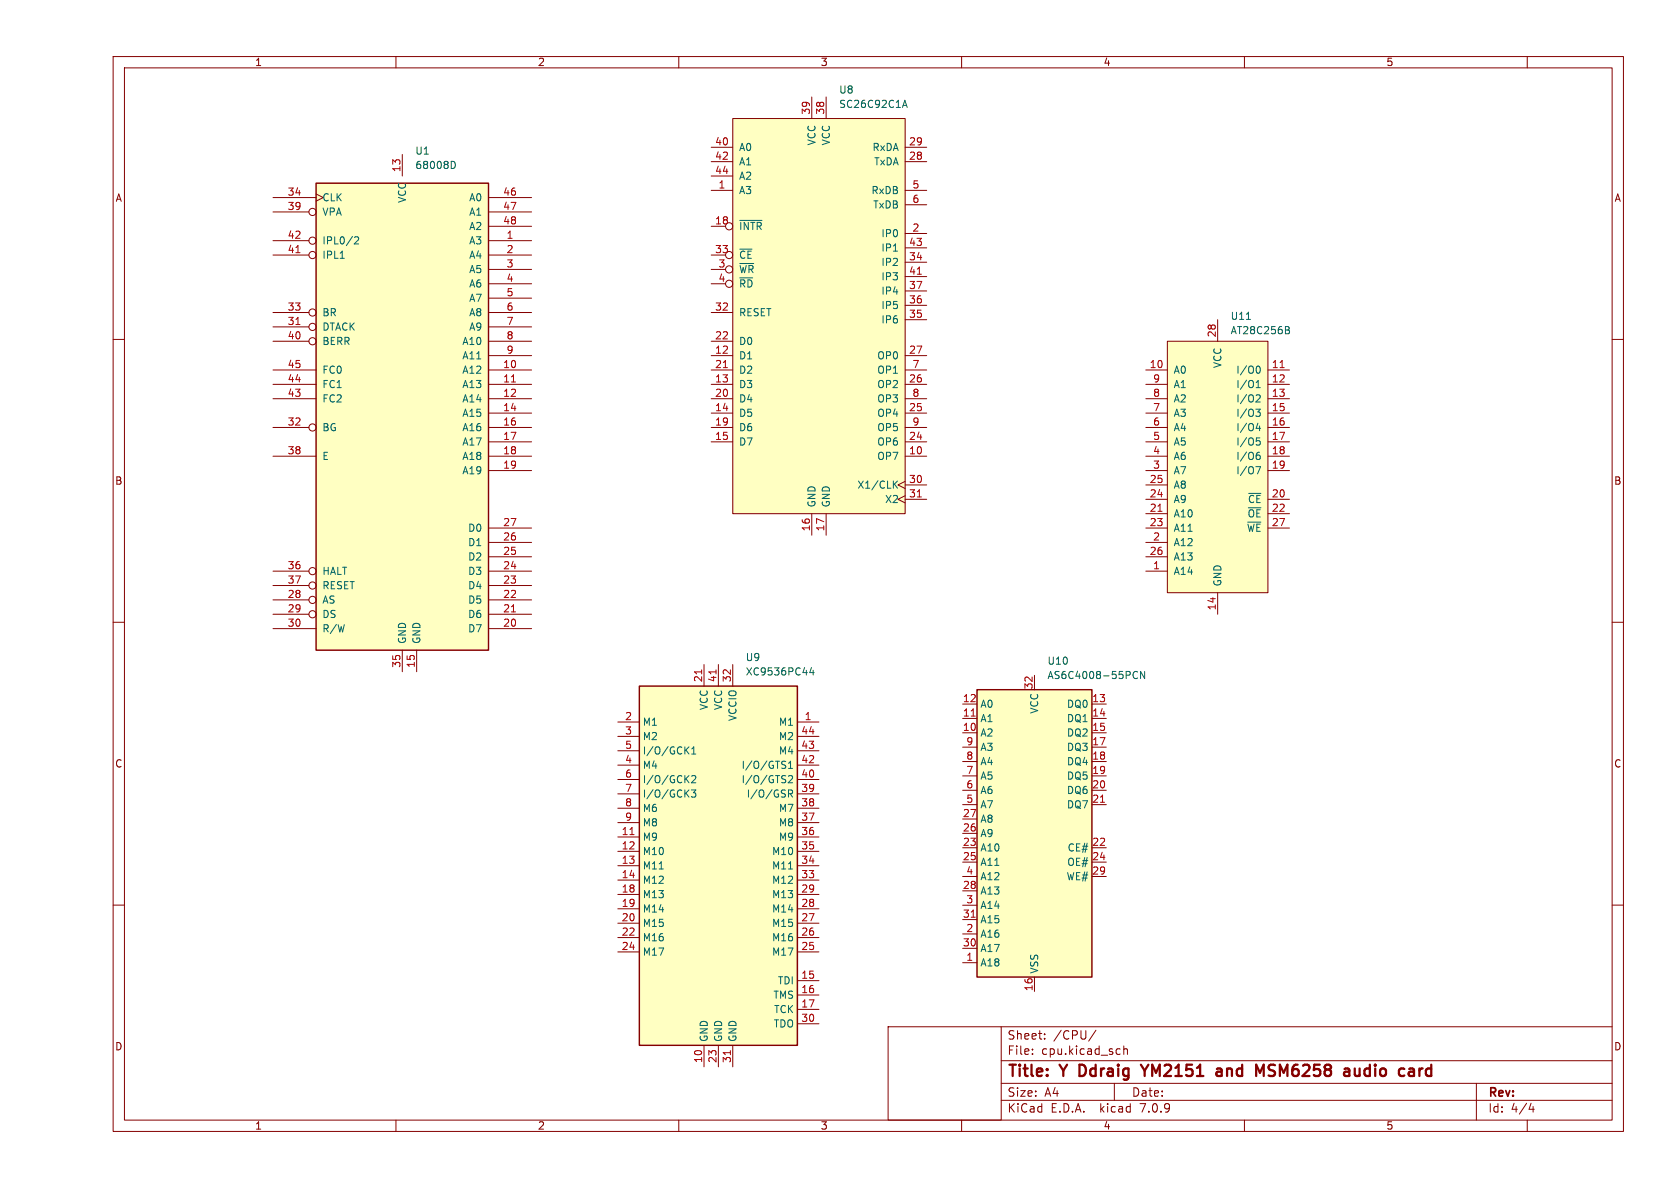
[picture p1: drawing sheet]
<svg xmlns="http://www.w3.org/2000/svg" width="297mm" height="210mm" viewBox="0 0 297 210" stroke-linecap="round" stroke-linejoin="round" font-family="sans-serif">
<g fill="none" stroke="#840000" stroke-width=".18">
<path d="M20 10h267v190h-267zM22 12h263v186h-263zM70 10v2M120 10v2M143.5 17.1v3.9M146 17.1v3.9M170 10v2M220 10v2M270 10v2M48.3 34.9h7.6M48.3 37.5h6.3M55.9 34.3l1.2 .6-1.2 .7"/>
<path d="M71.1 27.3v3.8M86.4 34.9h7.6M86.4 37.5h7.6M125.7 33.7h3.8M125.7 28.6h3.8M125.7 26h3.8M125.7 31.1h3.8M129.5 21h30.5v69.8h-30.5zM160 33.7h3.8M160 28.6h3.8M160 26h3.8M160 36.2h3.8"/>
<path d="M20 60h2M48.3 55.2h6.3M48.3 45.1h6.3M48.3 42.5h6.3M48.3 57.8h6.3M86.4 40h7.6M86.4 47.6h7.6M86.4 55.2h7.6M86.4 45.1h7.6M86.4 50.2h7.6M86.4 42.5h7.6M86.4 57.8h7.6"/>
<path d="M86.4 52.7h7.6M125.7 40h2.6M125.7 47.6h2.6M125.7 55.2h3.8M125.7 45.1h2.6M125.7 50.2h2.6M160 41.3h3.8M160 46.4h3.8M160 56.5h3.8M160 54h3.8M160 51.4h3.8M160 48.9h3.8"/>
<path d="M160 43.8h3.8M215.3 56.5v3.8M285 60h2M48.3 67.9h7.6M48.3 75.6h6.3M48.3 70.5h7.6M48.3 65.4h7.6M48.3 60.3h6.3M86.4 62.9h7.6M86.4 67.9h7.6M86.4 73h7.6M86.4 78.1h7.6"/>
<path d="M86.4 75.6h7.6M86.4 70.5h7.6M86.4 65.4h7.6M86.4 60.3h7.6M125.7 62.9h3.8M125.7 67.9h3.8M125.7 73h3.8M125.7 78.1h3.8M125.7 75.6h3.8M125.7 70.5h3.8M125.7 65.4h3.8M125.7 60.3h3.8"/>
<path d="M160 62.9h3.8M160 67.9h3.8M160 73h3.8M160 78.1h3.8M160 75.6h3.8M160 70.5h3.8M160 65.4h3.8M202.6 67.9h3.8M202.6 73h3.8M202.6 78.1h3.8M202.6 75.6h3.8M202.6 70.5h3.8"/>
<path d="M202.6 65.4h3.8M206.4 60.3h17.8v44.5h-17.8zM224.2 67.9h3.8M224.2 73h3.8M224.2 78.1h3.8M224.2 75.6h3.8M224.2 70.5h3.8M224.2 65.4h3.8M48.3 80.6h7.6M86.4 80.6h7.6M86.4 83.2h7.6M86.4 98.4h7.6"/>
<path d="M86.4 95.9h7.6M86.4 93.3h7.6M143.5 90.8v3.8M146 90.8v3.8M160 85.1l-1.3 .6 1.3 .7M160 87.6l-1.3 .7 1.3 .6M160 80.6h3.8M160 85.7h3.8M160 88.3h3.8M202.6 80.6h3.8M202.6 85.7h3.8M202.6 88.3h3.8"/>
<path d="M202.6 83.2h3.8M202.6 98.4h3.8M202.6 95.9h3.8M202.6 93.3h3.8M202.6 90.8h3.8M224.2 80.6h3.8M224.2 88.3h3.8M224.2 83.2h3.8M224.2 93.3h3.8M224.2 90.8h3.8M20 110h2M48.3 111.1h7.6"/>
<path d="M48.3 108.6h6.3M48.3 106h6.3M48.3 103.5h6.3M48.3 101h6.3M71.1 114.9v3.8M73.7 114.9v3.8M86.4 111.1h7.6M86.4 108.6h7.6M86.4 106h7.6M86.4 103.5h7.6M86.4 101h7.6M124.5 117.5v3.8"/>
<path d="M127 117.5v3.8M129.5 117.5v3.8M182.9 119.4v2.5M202.6 101h3.8M215.3 104.8v3.8M285 110h2M109.2 127.6h3.8M109.2 130.2h3.8M109.2 135.3h3.8M109.2 137.8h3.8M109.2 132.7h3.8M141 127.6h3.8"/>
<path d="M141 130.2h3.8M141 135.3h3.8M141 137.8h3.8M141 132.7h3.8M170.2 129.5h2.5M170.2 127h2.5M170.2 124.5h2.5M170.2 132.1h2.5M170.2 134.6h2.5M170.2 137.2h2.5M170.2 139.7h2.5M193 129.5h2.6"/>
<path d="M193 127h2.6M193 124.5h2.6M193 132.1h2.6M193 134.6h2.6M193 137.2h2.6M193 139.7h2.6M20 160h2M109.2 148h3.8M109.2 150.5h3.8M109.2 153h3.8M109.2 155.6h3.8M109.2 158.1h3.8"/>
<path d="M109.2 145.4h3.8M109.2 142.9h3.8M109.2 140.3h3.8M141 148h3.8M141 150.5h3.8M141 153h3.8M141 155.6h3.8M141 158.1h3.8M141 145.4h3.8M141 142.9h3.8M141 140.3h3.8M170.2 142.2h2.5"/>
<path d="M170.2 149.9h2.5M170.2 152.4h2.5M170.2 147.3h2.5M170.2 144.8h2.5M170.2 157.5h2.5M170.2 154.9h2.5M193 142.2h2.6M193 149.9h2.6M193 152.4h2.6M193 154.9h2.6M285 160h2M109.2 160.7h3.8"/>
<path d="M109.2 163.2h3.8M109.2 165.7h3.8M109.2 168.3h3.8M141 173.4h3.8M141 175.9h3.8M141 178.4h3.8M141 160.7h3.8M141 163.2h3.8M141 165.7h3.8M141 168.3h3.8M170.2 170.2h2.5M170.2 165.1h2.5"/>
<path d="M170.2 160h2.5M170.2 167.6h2.5M170.2 162.6h2.5M182.9 172.7v2.6M70 198v2M120 198v2M124.5 184.8v3.8M127 184.8v3.8M129.5 184.8v3.8M141 181h3.8M157 181.5h20v16.5h-20zM170 198v2"/>
<path d="M177 194.5h108M177 191.5h108M177 187.5h108M177 181.5h108M182.5 186.3v.1M182.5 185.5v.1M184.7 183.6v.1M184.7 182.8v.1M193.7 182.1l-1.2 2M197 191.5v3M197.9 185.4l.1 .1M198 186.3l-.1 .1"/>
<path d="M198.7 184.9v1.5M198.7 185.5l.2-.1 .3 .1 .1 .9M220 198v2M261 191.5v6.5M270 198v2M270.7 195l-.4 1.1h.9M271 195.6v1"/>
<circle cx="55.2" cy="37.5" r=".63"/>
<circle cx="55.2" cy="57.8" r=".63"/>
<circle cx="55.2" cy="45.1" r=".63"/>
<circle cx="55.2" cy="42.5" r=".63"/>
<circle cx="55.2" cy="55.2" r=".63"/>
<circle cx="128.9" cy="50.2" r=".63"/>
<circle cx="128.9" cy="40" r=".63"/>
<circle cx="128.9" cy="47.6" r=".63"/>
<circle cx="128.9" cy="45.1" r=".63"/>
<circle cx="55.2" cy="60.3" r=".63"/>
<circle cx="55.2" cy="75.6" r=".63"/>
<circle cx="55.2" cy="108.6" r=".63"/>
<circle cx="55.2" cy="101" r=".63"/>
<circle cx="55.2" cy="103.5" r=".63"/>
<circle cx="55.2" cy="106" r=".63"/>
</g>
<g fill="none" stroke="#840000" stroke-width=".4">
<path d="M191.3 188.2h-.5v2h.5M201.7 188.2l.7 1.1M202.4 189.3v.9M203 188.2l-.6 1.1M215.1 189l.2-.1 .6 .1 .1 1.2M216 189.4h-.7a.39 .39 0 0 0-.3 .4 .39 .39 0 0 0 .3 .4l.7-.1M222.7 189.6l.7-1.4v2M224.3 190.1l.7 .1M224.6 188.2a.49 .49 0 0 0-.3 .5 .49 .49 0 0 0 .3 .5M239.5 188.9l.1 1.2a.54 .54 0 0 0 .8-.1M240.4 188.9v1.3M250.9 188.9v1.3"/>
<path d="M251.5 188.9a.51 .51 0 0 0-.6 .4"/>
</g>
<g fill="#ffffc2" stroke="#ffffc2" stroke-width=".18">
<path d="M129.5 21h30.5v69.8h-30.5z"/>
<path d="M55.9 32.4h30.5v82.5h-30.5z"/>
<path d="M172.7 121.9h20.3v50.8h-20.3z"/>
<path d="M113 121.3h28v63.5h-28z"/>
<path d="M206.4 60.3h17.8v44.5h-17.8z"/>
</g>
<g fill="none" stroke="#006464" stroke-width=".18">
<path d="M159.5 19l.5-1.3 .4 1.3M159.7 18.6h.6M79.8 28.5a.64 .64 0 0 1 .7 .7 .64 .64 0 0 1-.7 .6M130.8 39h3.9M60.1 45.7h.8M62.7 42l.5-.1 .2 .3-.8 .9h.8M157.9 44.4h.8M220.4 56.5h.7M227.2 57.7l.7 .2v.2l-.2 .2M227.2 58.3h.5M227.7 58.3l.3 .3-.1 .3-.7 .1M222 72.3h.8l-.4 .5 .3 .1 .1 .5-.2 .2h-.4"/>
<path d="M222.1 68.5h.7M222.1 67.6l.3-.3v1.2M222.1 77.4h.6M222.3 64.8l.1-.1a.68 .68 0 0 1 .4 .6 .68 .68 0 0 1-.4 .7l-.1-.1M222.3 69.8l.4 .1 .1 .3-.8 .9h.8M222.3 77.9h.3l.2 .2-.1 .5-.4 .1M222.4 74.8l-.3 .9h.8M222.7 75.3v.8M222.7 80h-.4M158.1 85.6l.6 .7M158.7 85l-.8 .8M222 82.5h.9l-.6 1.3"/>
<path d="M222.3 80.4l.4 .1 .1 .2-.1 .4-.4 .1M143.5 118l-.3 .9h.7M143.8 118.5v.8M200.4 119.7l.3 .3 .4-.2M201.1 118.8l-.4-.1-.3 .3M202.4 118.7v1.3l-.8-1.3v1.3M121.3 132.6l.5 .7M121.3 137.6l.5 .8M121.8 132l-.7 .8M121.8 137.1l-.7 .7M121.8 139.6l-.7 .8M122.2 139.6h.8l-.4 .5 .4 .1v.6l-.2 .1-.6-.1"/>
<path d="M122.3 137.2l.5-.1 .2 .4-.8 .9h.8M122.3 133.3h.7M122.3 132.4l.3-.4v1.3M138.7 135.2l.2 .3-.2 .3M138.7 134.6h.2M139.4 137.2l.5-.1 .2 .4-.8 .9h.8M139.4 135.8h.7M139.4 134.9l.4-.3v1.2M116.5 153.6h.8M121.3 140.2l.5 .7M139.4 153.6h.7M139.4 140.3l.6-.1 .1-.1v-.3l-.7-.2v1.3"/>
<path d="M139.7 140.3l.4 .6"/>
</g>
<g fill="none" stroke="#a90000" stroke-width=".18">
<path d="M52.3 57.4h.7M52.3 44.7h.7M162.2 48.5h.7M90.4 67.5h.7M127.9 65h.7M226.3 65h.7M162.2 87.8h.7M204.7 90.4h.7M90.4 108.2h.7M124 118.4v.7M126.6 118.4v.7M171.7 126.6h.7"/>
<path d="M111.4 147.5h.7M194.6 141.8h.7M171.7 162.1h.7M129.1 185.7v.7"/>
</g>
<path d="M55.9 32.4h30.5v82.5h-30.5zM113 121.3h28v63.5h-28zM172.7 121.9h20.3v50.8h-20.3z" fill="none" stroke="#840000" stroke-width=".25"/>
<g font-size="2.8" fill="#840000">
<text x="178" y="190.9">Title:</text>
<text x="187.7" y="190.9">Y</text>
<text x="191.7" y="190.9">Ddraig</text>
<text x="203.6" y="190.9">YM2151</text>
<text x="217.6" y="190.9">and</text>
<text x="225.3" y="190.9">MSM6258</text>
<text x="241.8" y="190.9">audio</text>
<text x="252.3" y="190.9">card</text>
</g>
<g font-size="2.1" fill="#840000">
<text x="178" y="184">Sheet:</text>
<text x="186.2" y="184">/CPU/</text>
<text x="178" y="186.7">File:</text>
<text x="184.1" y="186.7">cpu.kicad_sch</text>
<text x="178" y="196.9">KiCad</text>
<text x="178" y="194.1">Size:</text>
<text x="184.7" y="194.1">A4</text>
<text x="185.7" y="196.9">E.D.A.</text>
<text x="194.6" y="196.9">kicad</text>
<text x="200" y="194.1">Date:</text>
<text x="201.8" y="196.9">7.0.9</text>
<text x="263" y="194.3">Rev:</text>
<text x="263" y="196.9">Id:</text>
<text x="267.1" y="196.9">4/4</text>
</g>
<g font-size="1.8" fill="#840000">
<text x="45" y="11.9">1</text>
<text x="95" y="11.9">2</text>
<text x="145" y="11.9">3</text>
<text x="195" y="11.9">4</text>
<text x="245" y="11.9">5</text>
<text x="20.3" y="35.9">A</text>
<text x="285.3" y="35.9">A</text>
<text x="20.3" y="85.9">B</text>
<text x="285.3" y="85.9">B</text>
<text x="20.3" y="135.9">C</text>
<text x="285.3" y="135.9">C</text>
<text x="20.3" y="185.9">D</text>
<text x="285.3" y="185.9">D</text>
<text x="45" y="199.9">1</text>
<text x="95" y="199.9">2</text>
<text x="145" y="199.9">3</text>
<text x="195" y="199.9">4</text>
<text x="245" y="199.9">5</text>
</g>
<g font-size="1.8" fill="#006464">
<text x="148.3" y="16.7">U8</text>
<text x="148.3" y="19.3">SC26C92C1A</text>
<text x="73.3" y="27.5">U1</text>
<text x="130.6" y="26.9">A0</text>
<text x="130.6" y="29.4">A1</text>
<text x="144.4" y="25.8" transform="rotate(-90 144.4 25.8)">VCC</text>
<text x="146.9" y="25.8" transform="rotate(-90 146.9 25.8)">VCC</text>
<text x="154.1" y="26.9">RxDA</text>
<text x="154.4" y="29.4">TxDA</text>
<text x="56.9" y="35.8">CLK</text>
<text x="72" y="36" transform="rotate(-90 72 36)">VCC</text>
<text x="73.3" y="30.1">68008D</text>
<text x="82.8" y="35.8">A0</text>
<text x="130.6" y="34.5">A3</text>
<text x="130.6" y="32">A2</text>
<text x="154" y="34.5">RxDB</text>
<text x="56.9" y="38.3">VPA</text>
<text x="82.8" y="38.3">A1</text>
<text x="82.8" y="40.9">A2</text>
<text x="130.6" y="40.9">~{INTR}</text>
<text x="154.3" y="37.1">TxDB</text>
<text x="56.9" y="45.9">IPL1</text>
<text x="56.9" y="43.4">IPL0/2</text>
<text x="82.8" y="43.4">A3</text>
<text x="82.8" y="45.9">A4</text>
<text x="130.6" y="45.9">~{CE}</text>
<text x="155.7" y="42.1">IP0</text>
<text x="155.7" y="47.2">IP2</text>
<text x="155.7" y="44.7">IP1</text>
<text x="82.8" y="48.5">A5</text>
<text x="82.8" y="51">A6</text>
<text x="82.8" y="53.6">A7</text>
<text x="130.6" y="48.5">~{WR}</text>
<text x="130.6" y="51">~{RD}</text>
<text x="155.7" y="52.3">IP4</text>
<text x="155.7" y="49.8">IP3</text>
<text x="56.9" y="58.6">DTACK</text>
<text x="56.9" y="56.1">BR</text>
<text x="82.8" y="56.1">A8</text>
<text x="82.8" y="58.6">A9</text>
<text x="130.6" y="56.1">RESET</text>
<text x="155.7" y="57.4">IP6</text>
<text x="155.7" y="54.8">IP5</text>
<text x="217.5" y="56.7">U11</text>
<text x="217.5" y="59.3">AT28C256B</text>
<text x="56.9" y="61.2">BERR</text>
<text x="81.6" y="61.2">A10</text>
<text x="81.6" y="63.7">A11</text>
<text x="130.6" y="63.7">D1</text>
<text x="130.6" y="61.2">D0</text>
<text x="155" y="63.7">OP0</text>
<text x="216.1" y="65.2" transform="rotate(-90 216.1 65.2)">VCC</text>
<text x="56.9" y="71.3">FC2</text>
<text x="56.9" y="68.8">FC1</text>
<text x="56.9" y="66.3">FC0</text>
<text x="81.6" y="66.3">A12</text>
<text x="81.6" y="68.8">A13</text>
<text x="81.6" y="71.3">A14</text>
<text x="130.6" y="68.8">D3</text>
<text x="130.6" y="71.3">D4</text>
<text x="130.6" y="66.3">D2</text>
<text x="155" y="68.8">OP2</text>
<text x="155" y="66.3">OP1</text>
<text x="155" y="71.3">OP3</text>
<text x="207.4" y="66.3">A0</text>
<text x="207.4" y="71.3">A2</text>
<text x="207.4" y="68.8">A1</text>
<text x="218.5" y="66.3">I/O0</text>
<text x="218.5" y="68.8">I/O1</text>
<text x="218.5" y="71.3">I/O2</text>
<text x="56.9" y="76.4">BG</text>
<text x="81.6" y="73.9">A15</text>
<text x="81.6" y="76.4">A16</text>
<text x="130.6" y="73.9">D5</text>
<text x="130.6" y="76.4">D6</text>
<text x="155" y="73.9">OP4</text>
<text x="155" y="76.4">OP5</text>
<text x="207.4" y="76.4">A4</text>
<text x="207.4" y="73.9">A3</text>
<text x="218.5" y="73.9">I/O3</text>
<text x="218.5" y="76.4">I/O4</text>
<text x="56.9" y="81.5">E</text>
<text x="81.6" y="79">A17</text>
<text x="81.6" y="81.5">A18</text>
<text x="130.6" y="79">D7</text>
<text x="155" y="81.5">OP7</text>
<text x="155" y="79">OP6</text>
<text x="207.4" y="81.5">A6</text>
<text x="207.4" y="79">A5</text>
<text x="218.5" y="79">I/O5</text>
<text x="218.5" y="81.5">I/O6</text>
<text x="81.6" y="84">A19</text>
<text x="144.4" y="89.8" transform="rotate(-90 144.4 89.8)">GND</text>
<text x="146.9" y="89.8" transform="rotate(-90 146.9 89.8)">GND</text>
<text x="151.5" y="86.6">X1/CLK</text>
<text x="156.4" y="89.1">X2</text>
<text x="207.4" y="89.1">A9</text>
<text x="207.4" y="86.6">A8</text>
<text x="207.4" y="84">A7</text>
<text x="218.5" y="84">I/O7</text>
<text x="220.5" y="89.1">~{CE}</text>
<text x="82.7" y="94.2">D0</text>
<text x="207.4" y="91.7">A10</text>
<text x="207.4" y="94.2">A11</text>
<text x="220.3" y="94.2">~{WE}</text>
<text x="220.5" y="91.7">~{OE}</text>
<text x="56.9" y="101.8">HALT</text>
<text x="82.7" y="101.8">D3</text>
<text x="82.7" y="99.3">D2</text>
<text x="82.7" y="96.7">D1</text>
<text x="207.4" y="101.8">A14</text>
<text x="207.4" y="96.7">A12</text>
<text x="207.4" y="99.3">A13</text>
<text x="56.9" y="106.9">AS</text>
<text x="56.9" y="104.4">RESET</text>
<text x="82.7" y="106.9">D5</text>
<text x="82.7" y="104.4">D4</text>
<text x="216.1" y="103.8" transform="rotate(-90 216.1 103.8)">GND</text>
<text x="56.9" y="109.4">DS</text>
<text x="56.9" y="112">R/W</text>
<text x="72" y="113.9" transform="rotate(-90 72 113.9)">GND</text>
<text x="74.5" y="113.9" transform="rotate(-90 74.5 113.9)">GND</text>
<text x="82.7" y="112">D7</text>
<text x="82.7" y="109.4">D6</text>
<text x="131.7" y="117.1">U9</text>
<text x="131.7" y="119.6">XC9536PC44</text>
<text x="185.1" y="117.7">U10</text>
<text x="125.3" y="125.6" transform="rotate(-90 125.3 125.6)">VCC</text>
<text x="127.9" y="125.6" transform="rotate(-90 127.9 125.6)">VCC</text>
<text x="173.2" y="125.3">A0</text>
<text x="185.1" y="120.2">AS6C4008-55PCN</text>
<text x="188.5" y="125.3">DQ0</text>
<text x="113.5" y="128.5">M1</text>
<text x="113.5" y="131">M2</text>
<text x="130.4" y="127.6" transform="rotate(-90 130.4 127.6)">VCCIO</text>
<text x="137.6" y="128.5">M1</text>
<text x="137.6" y="131">M2</text>
<text x="173.2" y="130.4">A2</text>
<text x="173.2" y="127.9">A1</text>
<text x="183.7" y="126.3" transform="rotate(-90 183.7 126.3)">VCC</text>
<text x="188.5" y="127.9">DQ1</text>
<text x="188.5" y="130.4">DQ2</text>
<text x="113.5" y="136.1">M4</text>
<text x="113.5" y="133.6">I/O/GCK1</text>
<text x="131" y="136.1">I/O/GTS1</text>
<text x="137.6" y="133.6">M4</text>
<text x="173.2" y="135.5">A4</text>
<text x="173.2" y="132.9">A3</text>
<text x="188.5" y="132.9">DQ3</text>
<text x="188.5" y="135.5">DQ4</text>
<text x="113.5" y="138.7">I/O/GCK2</text>
<text x="113.5" y="141.2">I/O/GCK3</text>
<text x="113.5" y="143.7">M6</text>
<text x="131" y="138.7">I/O/GTS2</text>
<text x="131.9" y="141.2">I/O/GSR</text>
<text x="137.6" y="143.7">M7</text>
<text x="173.2" y="143.1">A7</text>
<text x="173.2" y="140.6">A6</text>
<text x="173.2" y="138">A5</text>
<text x="188.5" y="138">DQ5</text>
<text x="188.5" y="140.6">DQ6</text>
<text x="188.5" y="143.1">DQ7</text>
<text x="113.5" y="148.8">M9</text>
<text x="113.5" y="146.3">M8</text>
<text x="137.6" y="148.8">M9</text>
<text x="137.6" y="146.3">M8</text>
<text x="173.2" y="148.2">A9</text>
<text x="173.2" y="145.6">A8</text>
<text x="113.5" y="151.4">M10</text>
<text x="113.5" y="153.9">M11</text>
<text x="136.4" y="153.9">M11</text>
<text x="136.4" y="151.4">M10</text>
<text x="173.2" y="150.7">A10</text>
<text x="173.2" y="153.3">A11</text>
<text x="173.2" y="155.8">A12</text>
<text x="188.5" y="155.8">WE#</text>
<text x="188.6" y="153.3">OE#</text>
<text x="188.6" y="150.7">CE#</text>
<text x="113.5" y="156.4">M12</text>
<text x="113.5" y="159">M13</text>
<text x="113.5" y="161.5">M14</text>
<text x="136.4" y="161.5">M14</text>
<text x="136.4" y="159">M13</text>
<text x="136.4" y="156.4">M12</text>
<text x="173.2" y="158.3">A13</text>
<text x="173.2" y="160.9">A14</text>
<text x="113.5" y="164.1">M15</text>
<text x="113.5" y="166.6">M16</text>
<text x="136.4" y="166.6">M16</text>
<text x="136.4" y="164.1">M15</text>
<text x="173.2" y="166">A16</text>
<text x="173.2" y="163.4">A15</text>
<text x="113.5" y="169.1">M17</text>
<text x="136.4" y="169.1">M17</text>
<text x="173.2" y="171">A18</text>
<text x="173.2" y="168.5">A17</text>
<text x="183.7" y="172.2" transform="rotate(-90 183.7 172.2)">VSS</text>
<text x="136.6" y="176.8">TMS</text>
<text x="136.8" y="179.3">TCK</text>
<text x="137.4" y="174.2">TDI</text>
<text x="125.3" y="184.3" transform="rotate(-90 125.3 184.3)">GND</text>
<text x="127.9" y="184.3" transform="rotate(-90 127.9 184.3)">GND</text>
<text x="130.4" y="184.3" transform="rotate(-90 130.4 184.3)">GND</text>
<text x="136.7" y="181.8">TDO</text>
</g>
<g font-size="1.8" fill="#a90000">
<text x="143.3" y="20.4" transform="rotate(-90 143.3 20.4)">39</text>
<text x="145.8" y="20.4" transform="rotate(-90 145.8 20.4)">38</text>
<text x="126.3" y="25.8">40</text>
<text x="126.3" y="28.3">42</text>
<text x="160.6" y="28.3">28</text>
<text x="160.6" y="25.8">29</text>
<text x="50.8" y="34.7">34</text>
<text x="70.9" y="30.5" transform="rotate(-90 70.9 30.5)">13</text>
<text x="88.9" y="34.7">46</text>
<text x="126.3" y="30.9">44</text>
<text x="126.9" y="33.4">1</text>
<text x="161.2" y="33.4">5</text>
<text x="161.2" y="35.9">6</text>
<text x="50.8" y="37.2">39</text>
<text x="88.9" y="37.2">47</text>
<text x="88.9" y="39.8">48</text>
<text x="126.3" y="39.8">18</text>
<text x="161.2" y="41">2</text>
<text x="50.8" y="44.8">41</text>
<text x="50.8" y="42.3">42</text>
<text x="89.5" y="42.3">1</text>
<text x="89.5" y="44.8">2</text>
<text x="89.5" y="47.4">3</text>
<text x="126.3" y="44.8">33</text>
<text x="126.9" y="47.4">3</text>
<text x="160.6" y="46.1">34</text>
<text x="160.6" y="43.6">43</text>
<text x="89.5" y="49.9">4</text>
<text x="89.5" y="52.5">5</text>
<text x="126.9" y="49.9">4</text>
<text x="160.6" y="53.7">36</text>
<text x="160.6" y="51.2">37</text>
<text x="160.6" y="48.6">41</text>
<text x="50.8" y="57.5">31</text>
<text x="50.8" y="55">33</text>
<text x="89.5" y="55">6</text>
<text x="89.5" y="57.5">7</text>
<text x="126.3" y="55">32</text>
<text x="160.6" y="56.3">35</text>
<text x="215" y="59.7" transform="rotate(-90 215 59.7)">28</text>
<text x="50.8" y="60.1">40</text>
<text x="50.8" y="65.2">45</text>
<text x="88.9" y="65.2">10</text>
<text x="89.5" y="60.1">8</text>
<text x="89.5" y="62.6">9</text>
<text x="126.3" y="62.6">12</text>
<text x="126.3" y="65.2">21</text>
<text x="126.3" y="60.1">22</text>
<text x="160.6" y="62.6">27</text>
<text x="161.2" y="65.2">7</text>
<text x="203.2" y="65.2">10</text>
<text x="224.7" y="65.2">11</text>
<text x="50.8" y="70.2">43</text>
<text x="50.8" y="67.7">44</text>
<text x="88.9" y="67.7">11</text>
<text x="88.9" y="70.2">12</text>
<text x="126.3" y="67.7">13</text>
<text x="126.3" y="70.2">20</text>
<text x="160.6" y="67.7">26</text>
<text x="161.2" y="70.2">8</text>
<text x="203.8" y="70.2">8</text>
<text x="203.8" y="67.7">9</text>
<text x="224.7" y="67.7">12</text>
<text x="224.7" y="70.2">13</text>
<text x="50.8" y="75.3">32</text>
<text x="88.9" y="72.8">14</text>
<text x="88.9" y="75.3">16</text>
<text x="88.9" y="77.9">17</text>
<text x="126.3" y="72.8">14</text>
<text x="126.3" y="77.9">15</text>
<text x="126.3" y="75.3">19</text>
<text x="160.6" y="77.9">24</text>
<text x="160.6" y="72.8">25</text>
<text x="161.2" y="75.3">9</text>
<text x="203.8" y="77.9">5</text>
<text x="203.8" y="75.3">6</text>
<text x="203.8" y="72.8">7</text>
<text x="224.7" y="72.8">15</text>
<text x="224.7" y="75.3">16</text>
<text x="224.7" y="77.9">17</text>
<text x="50.8" y="80.4">38</text>
<text x="88.9" y="80.4">18</text>
<text x="88.9" y="82.9">19</text>
<text x="160.6" y="80.4">10</text>
<text x="203.8" y="82.9">3</text>
<text x="203.8" y="80.4">4</text>
<text x="224.7" y="80.4">18</text>
<text x="224.7" y="82.9">19</text>
<text x="160.6" y="85.5">30</text>
<text x="160.6" y="88">31</text>
<text x="203.2" y="88">24</text>
<text x="203.2" y="85.5">25</text>
<text x="224.7" y="88">20</text>
<text x="88.9" y="95.6">26</text>
<text x="88.9" y="93.1">27</text>
<text x="143.3" y="94" transform="rotate(-90 143.3 94)">16</text>
<text x="145.8" y="94" transform="rotate(-90 145.8 94)">17</text>
<text x="203.2" y="90.6">21</text>
<text x="203.2" y="93.1">23</text>
<text x="203.8" y="95.6">2</text>
<text x="224.7" y="90.6">22</text>
<text x="224.7" y="93.1">27</text>
<text x="50.8" y="100.7">36</text>
<text x="88.9" y="100.7">24</text>
<text x="88.9" y="98.2">25</text>
<text x="203.2" y="98.2">26</text>
<text x="203.8" y="100.7">1</text>
<text x="50.8" y="105.8">28</text>
<text x="50.8" y="103.3">37</text>
<text x="88.9" y="105.8">22</text>
<text x="88.9" y="103.3">23</text>
<text x="215" y="108" transform="rotate(-90 215 108)">14</text>
<text x="50.8" y="108.3">29</text>
<text x="50.8" y="110.9">30</text>
<text x="88.9" y="110.9">20</text>
<text x="88.9" y="108.3">21</text>
<text x="70.9" y="118.2" transform="rotate(-90 70.9 118.2)">35</text>
<text x="73.4" y="118.2" transform="rotate(-90 73.4 118.2)">15</text>
<text x="124.2" y="120.7" transform="rotate(-90 124.2 120.7)">21</text>
<text x="126.7" y="120.7" transform="rotate(-90 126.7 120.7)">41</text>
<text x="129.3" y="120.7" transform="rotate(-90 129.3 120.7)">32</text>
<text x="170.1" y="124.2">12</text>
<text x="182.6" y="122" transform="rotate(-90 182.6 122)">32</text>
<text x="193" y="124.2">13</text>
<text x="110.4" y="127.4">2</text>
<text x="110.4" y="129.9">3</text>
<text x="141.6" y="129.9">44</text>
<text x="142.2" y="127.4">1</text>
<text x="170.1" y="129.3">10</text>
<text x="170.1" y="126.7">11</text>
<text x="170.7" y="131.8">9</text>
<text x="193" y="126.7">14</text>
<text x="193" y="129.3">15</text>
<text x="193" y="131.8">17</text>
<text x="110.4" y="135">4</text>
<text x="110.4" y="132.5">5</text>
<text x="110.4" y="137.5">6</text>
<text x="141.6" y="137.5">40</text>
<text x="141.6" y="135">42</text>
<text x="141.6" y="132.5">43</text>
<text x="170.7" y="136.9">7</text>
<text x="170.7" y="134.4">8</text>
<text x="193" y="134.4">18</text>
<text x="193" y="136.9">19</text>
<text x="110.4" y="140.1">7</text>
<text x="110.4" y="142.6">8</text>
<text x="141.6" y="142.6">38</text>
<text x="141.6" y="140.1">39</text>
<text x="170.7" y="142">5</text>
<text x="170.7" y="139.4">6</text>
<text x="193" y="139.4">20</text>
<text x="193" y="142">21</text>
<text x="109.8" y="147.7">11</text>
<text x="110.4" y="145.2">9</text>
<text x="141.6" y="147.7">36</text>
<text x="141.6" y="145.2">37</text>
<text x="170.1" y="149.6">23</text>
<text x="170.1" y="147.1">26</text>
<text x="170.1" y="144.5">27</text>
<text x="193" y="149.6">22</text>
<text x="109.8" y="150.2">12</text>
<text x="109.8" y="152.8">13</text>
<text x="109.8" y="155.3">14</text>
<text x="141.6" y="155.3">33</text>
<text x="141.6" y="152.8">34</text>
<text x="141.6" y="150.2">35</text>
<text x="170.1" y="152.1">25</text>
<text x="170.7" y="154.7">4</text>
<text x="193" y="152.1">24</text>
<text x="193" y="154.7">29</text>
<text x="109.8" y="157.9">18</text>
<text x="109.8" y="160.4">19</text>
<text x="141.6" y="160.4">28</text>
<text x="141.6" y="157.9">29</text>
<text x="170.1" y="157.2">28</text>
<text x="170.7" y="159.8">3</text>
<text x="109.8" y="162.9">20</text>
<text x="109.8" y="165.5">22</text>
<text x="141.6" y="165.5">26</text>
<text x="141.6" y="162.9">27</text>
<text x="170.1" y="167.4">30</text>
<text x="170.1" y="162.3">31</text>
<text x="170.7" y="164.8">2</text>
<text x="109.8" y="168">24</text>
<text x="141.6" y="173.1">15</text>
<text x="141.6" y="168">25</text>
<text x="170.7" y="169.9">1</text>
<text x="141.6" y="175.6">16</text>
<text x="141.6" y="178.2">17</text>
<text x="182.6" y="175.3" transform="rotate(-90 182.6 175.3)">16</text>
<text x="141.6" y="180.7">30</text>
<text x="124.2" y="188" transform="rotate(-90 124.2 188)">10</text>
<text x="126.7" y="188" transform="rotate(-90 126.7 188)">23</text>
<text x="129.3" y="188" transform="rotate(-90 129.3 188)">31</text>
</g>
</svg>
